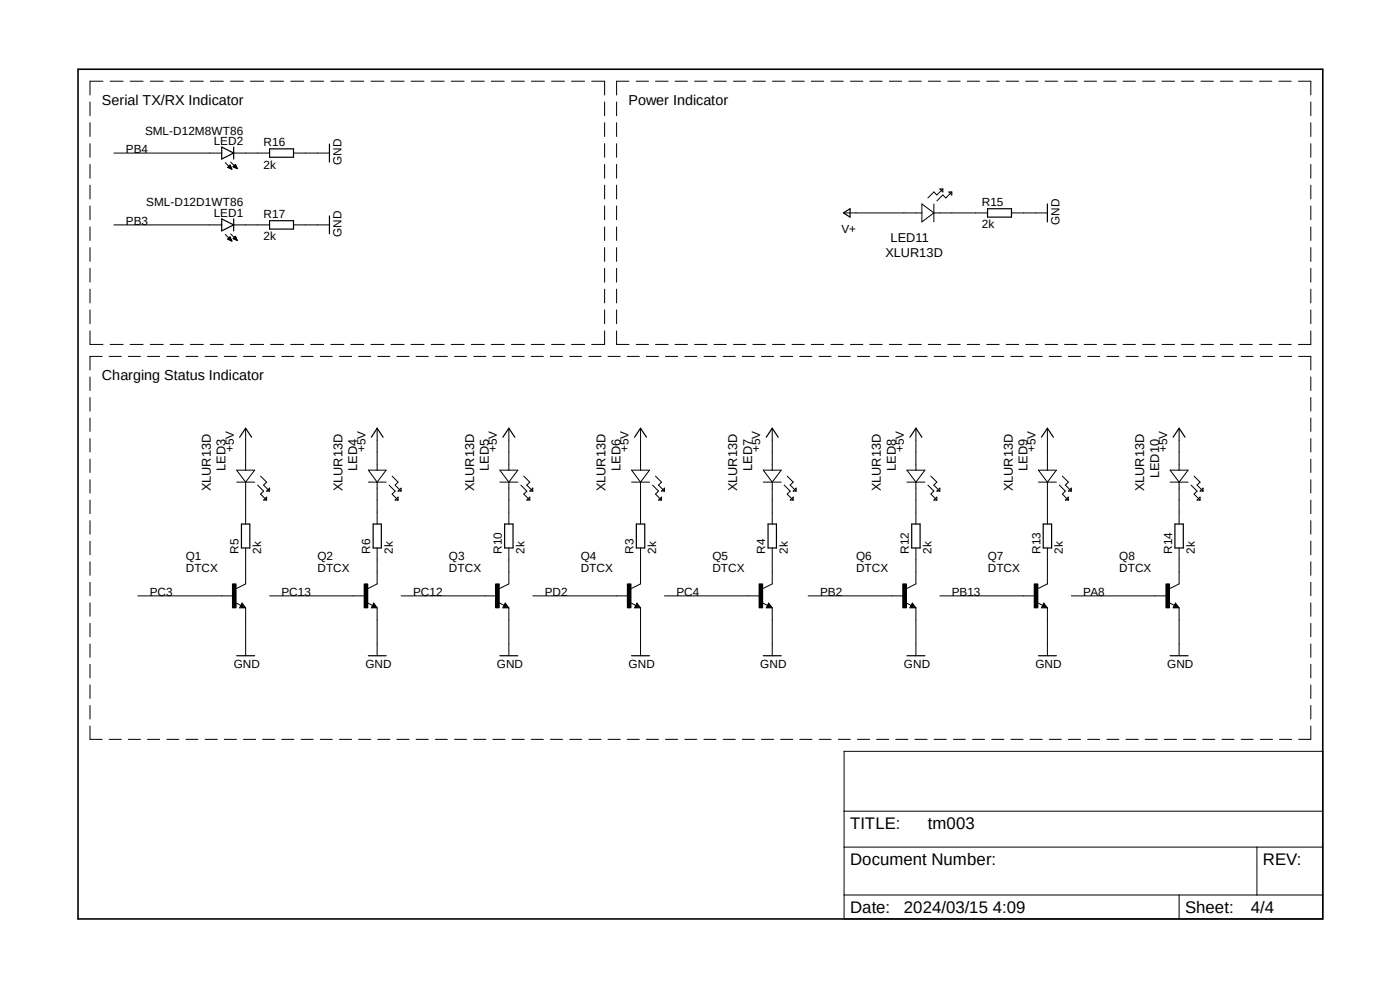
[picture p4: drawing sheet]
<svg xmlns="http://www.w3.org/2000/svg" width="297mm" height="210mm" viewBox="0 0 297 210" stroke-linecap="round" stroke-linejoin="round" font-family="sans-serif">
<path d="M16 14.4l265 181.1M281 14.4l-265 181.1" fill="none" stroke="#fff" stroke-width=".21"/>
<g fill="none" stroke="#000" stroke-width=".21">
<path d="M21.8 17.2h-2.7v3M23.4 17.2h2.7M27.6 17.2h2.8M31.9 17.2h2.7M36.1 17.2h2.8M40.4 17.2h2.7M44.6 17.2h2.8M48.9 17.2h2.7M53.1 17.2h2.8M57.4 17.2h2.8M61.7 17.2h2.7M65.9 17.2h2.8"/>
<path d="M70.2 17.2h2.7M74.4 17.2h2.8M78.7 17.2h2.7M82.9 17.2h2.8M87.2 17.2h2.8M91.5 17.2h2.7M95.7 17.2h2.8M100 17.2h2.7M104.2 17.2h2.8M108.5 17.2h2.8M112.7 17.2h2.8M117 17.2h2.8"/>
<path d="M121.2 17.2h2.8M125.5 17.2h2.8v3M133.4 17.2h-2.6v3M135 17.2h2.6M139.1 17.2h2.6M143.2 17.2h2.6M147.4 17.2h2.6M151.5 17.2h2.6M155.6 17.2h2.6M159.7 17.2h2.7M163.9 17.2h2.6M168 17.2h2.6"/>
<path d="M172.1 17.2h2.7M176.3 17.2h2.6M180.4 17.2h2.6M184.5 17.2h2.7M188.7 17.2h2.6M192.8 17.2h2.7M196.9 17.2h2.7M201.1 17.2h2.6M205.2 17.2h2.6M209.3 17.2h2.7M213.4 17.2h2.7M217.6 17.2h2.6"/>
<path d="M221.7 17.2h2.7M225.8 17.2h2.7M230 17.2h2.6M234.1 17.2h2.7M238.3 17.2h2.6M242.4 17.2h2.6M246.5 17.2h2.7M250.7 17.2h2.6M254.8 17.2h2.6M258.9 17.2h2.6M263.1 17.2h2.6M267.2 17.2h2.6"/>
<path d="M271.3 17.2h2.6M275.5 17.2h2.6v3M19.1 21.6v3M19.1 26v3M19.1 30.5v2.9M19.1 34.9v2.9M19.1 39.3v2.9M24.2 32.5h22.8M47.8 34.5l1.4 1.4M48.3 35.5l.5-.5 .4 .9zM48.3 35.5h.7M48.4 35.6h.6"/>
<path d="M48.4 35.4h.6M48.5 35.3h.4M48.6 35.2h.3M48.6 35.6h.5M48.7 35.1h.2M48.8 35.1h.1M48.9 35.7h.2M48.9 34.4l1.4 1.4M49.1 35.9h.1M49.4 35.4h.8M49.4 35.4l.9 .4M49.4 35.4l.6-.5 .3 .9"/>
<path d="M49.5 35.3h.6M49.6 32.5h7.6M49.6 35.2h.5M49.7 35.5h.5M49.7 35.1h.3M49.8 35.1h.2M49.9 35.6h.3M49.9 35h.1M50.1 35.6h.2M50.3 35.7h.1M62.3 32.5h7.6M128.3 21.6v3"/>
<path d="M128.3 26v3M128.3 30.5v2.9M128.3 34.9v2.9M128.3 39.3v2.9M130.8 21.6v3M130.8 26v3M130.8 30.5v2.9M130.8 34.9v2.9M130.8 39.3v2.9M278.1 21.6v3M278.1 26v3M278.1 30.5v2.9"/>
<path d="M278.1 34.9v2.9M278.1 39.3v2.9M19.1 43.7v2.9M19.1 48.1v2.9M19.1 52.5v3M19.1 56.9v3M24.2 47.7h22.8M47.8 49.7l1.4 1.4M48.3 50.8l.5-.6 .4 .9zM48.3 50.8h.7M48.3 50.7h.7M48.5 50.6h.4"/>
<path d="M48.6 50.8h.5M48.6 50.5h.3M48.6 50.4h.3M48.7 50.3h.2M48.8 50.9h.3M48.9 49.6l1.4 1.4M48.9 51h.2M49.1 51.1h.1M49.5 50.6h.7M49.6 47.7h7.6M49.6 50.7h.6M49.6 50.5h.5"/>
<path d="M49.7 50.4h.4M49.7 50.3h.3M49.8 50.8h.4M49.8 50.2h.2M49.9 50.1h.1M50 50.1l-.6 .5 .9 .4M50 50.1l.3 .9M50 50.8h.2M50.2 50.9h.1M62.3 47.7h7.6M128.3 43.7v2.9M128.3 48.1v2.9"/>
<path d="M128.3 52.5v3M128.3 56.9v3M130.8 43.7v2.9M130.8 48.1v2.9M130.8 52.5v3M130.8 56.9v3M179.1 45.2h16.5M195.6 43.3l2.5 1.9-2.5 1.9zM198.1 45.2h11.4M198.1 43.3v3.8M199.4 40.1h.6v.6zM200 40.1l-1.2 1.3-.7-.7-1.3 1.3"/>
<path d="M201.3 40.7h.6v.7zM201.9 40.7l-1.2 1.3-.7-.6-1.2 1.2M214.6 45.2h7.6M278.1 43.7v2.9M278.1 48.1v2.9M278.1 52.5v3M278.1 56.9v3M19.1 61.3v3M19.1 65.7v3M19.1 70.2v2.9h2.7M19.1 80v2.8M21.7 75.6h-2.6v2.9"/>
<path d="M23.2 75.6h2.5M23.4 73.1h2.7M27.2 75.6h2.6M27.6 73.1h2.8M31.3 75.6h2.6M31.9 73.1h2.7M35.4 75.6h2.5M36.1 73.1h2.8M39.5 75.6h2.5M40.4 73.1h2.7M43.5 75.6h2.6M44.6 73.1h2.8"/>
<path d="M47.6 75.6h2.6M48.9 73.1h2.7M51.6 75.6h2.6M53.1 73.1h2.8M55.7 75.6h2.6M57.4 73.1h2.8M59.8 75.6h2.6M61.7 73.1h2.7M63.9 75.6h2.5M65.9 73.1h2.8M67.9 75.6h2.6M70.2 73.1h2.7"/>
<path d="M72 75.6h2.6M74.4 73.1h2.8M76.1 75.6h2.6M78.7 73.1h2.7M80.1 75.6h2.6M82.9 73.1h2.8M84.2 75.6h2.6M87.2 73.1h2.8M88.3 75.6h2.5M91.5 73.1h2.7M92.4 75.6h2.5M95.7 73.1h2.8"/>
<path d="M96.4 75.6h2.6M100 73.1h2.7M100.5 75.6h2.6M104.2 73.1h2.8M104.6 75.6h2.5M108.5 73.1h2.8M108.6 75.6h2.6M112.7 75.6h2.6M112.7 73.1h2.8M116.8 75.6h2.5M117 73.1h2.8M120.9 75.6h2.5"/>
<path d="M121.2 73.1h2.8M124.9 75.6h2.6M128.3 70.2v2.9h-2.8M128.3 61.3v3M128.3 65.7v3M129 75.6h2.6M130.8 70.2v2.9h2.6M130.8 61.3v3M130.8 65.7v3M133.1 75.6h2.5M135 73.1h2.6M137.1 75.6h2.6"/>
<path d="M139.1 73.1h2.6M141.2 75.6h2.6M143.2 73.1h2.6M145.3 75.6h2.5M147.4 73.1h2.6M149.4 75.6h2.5M151.5 73.1h2.6M153.4 75.6h2.6M155.6 73.1h2.6M157.5 75.6h2.6M159.7 73.1h2.7M161.5 75.6h2.6"/>
<path d="M163.9 73.1h2.6M165.6 75.6h2.6M168 73.1h2.6M169.7 75.6h2.6M172.1 73.1h2.7M173.8 75.6h2.5M176.3 73.1h2.6M177.8 75.6h2.6M180.4 73.1h2.6M181.9 75.6h2.6M184.5 73.1h2.7M186 75.6h2.6"/>
<path d="M188.7 73.1h2.6M190 75.6h2.6M192.8 73.1h2.7M194.1 75.6h2.6M196.9 73.1h2.7M198.2 75.6h2.5M201.1 73.1h2.6M202.3 75.6h2.5M205.2 73.1h2.6M206.3 75.6h2.6M209.3 73.1h2.7M210.4 75.6h2.6"/>
<path d="M213.4 73.1h2.7M214.5 75.6h2.5M217.6 73.1h2.6M218.5 75.6h2.6M221.7 73.1h2.7M222.6 75.6h2.6M225.8 73.1h2.7M226.7 75.6h2.5M230 73.1h2.6M230.8 75.6h2.5M234.1 73.1h2.7M234.8 75.6h2.6"/>
<path d="M238.3 73.1h2.6M238.9 75.6h2.6M242.4 73.1h2.6M243 75.6h2.5M246.5 73.1h2.7M247 75.6h2.6M250.7 73.1h2.6M251.1 75.6h2.6M254.8 73.1h2.6M255.1 75.6h2.6M258.9 73.1h2.6M259.2 75.6h2.6"/>
<path d="M263.1 73.1h2.6M263.3 75.6h2.6M267.2 73.1h2.6M267.4 75.6h2.6M271.3 73.1h2.6M271.4 75.6h2.6M275.5 75.6h2.6v2.9M278.1 70.2v2.9h-2.6M278.1 61.3v3M278.1 65.7v3M278.1 80v2.8M19.1 84.3v2.9"/>
<path d="M19.1 88.7v2.8M19.1 93v2.9M19.1 97.4v2.8M50.2 99.7h3.8l-1.9 2.6zM52.1 90.8v8.9M78.1 99.7h3.8l-1.9 2.6zM80 90.8v8.9M106 99.7h3.9l-2 2.6zM107.9 90.8v8.9M134 99.7h3.8l-1.9 2.6zM135.9 90.8v8.9M161.9 99.7h3.8l-1.9 2.6z"/>
<path d="M163.8 90.8v8.9M192.4 99.7h3.8l-1.9 2.6zM194.3 90.8v8.9M220.3 99.7h3.8l-1.9 2.6zM222.2 90.8v8.9M248.2 99.7h3.9l-2 2.6zM250.1 90.8v8.9M278.1 84.3v2.9M278.1 88.7v2.8M278.1 93v2.9M278.1 97.4v2.8M19.1 101.8v2.8"/>
<path d="M19.1 106.1v2.9M19.1 110.4v2.9M19.1 114.8v2.9M19.1 119.2v2.8M50.2 102.3h3.8M52.1 102.3v8.9M52.1 116.2v7.7l-2 1M54.7 102.9l1.2 1.3-.6 .6 1.3 1.3M55.3 101l1.3 1.3-.7 .6 1.3 1.3M55.9 106.1l.7-.6v.6zM57.2 103.5v.7h-.6zM78.1 102.3h3.8"/>
<path d="M80 102.3v8.9M80 116.2v7.7l-2 1M82.5 102.9l1.3 1.3-.6 .6 1.3 1.3M83.2 101l1.3 1.3-.7 .6 1.3 1.3M83.8 106.1l.7-.6v.6zM85.1 103.5v.7h-.6zM106 102.3h3.9M107.9 102.3v8.9M107.9 116.2v7.7l-2 1M110.5 102.9l1.3 1.3-.7 .6 1.3 1.3M111.1 101l1.3 1.3-.6 .6 1.2 1.3M112.4 104.2l.6-.7v.7z"/>
<path d="M112.4 105.5v.6h-.6zM134 102.3h3.8M135.9 102.3v8.9M135.9 116.2v7.7l-2 1M138.4 102.9l1.3 1.3-.6 .6 1.2 1.3M139.1 101l1.2 1.3-.6 .6 1.3 1.3M139.7 106.1l.6-.6v.6zM141 103.5v.7h-.7zM161.9 102.3h3.8M163.8 102.3v8.9M163.8 116.2v7.7l-2 1M166.4 102.9l1.2 1.3-.6 .6 1.3 1.3"/>
<path d="M167 101l1.3 1.3-.7 .6 1.3 1.3M167.6 106.1l.7-.6v.6zM168.3 104.2l.6-.7v.7zM192.4 102.3h3.8M194.3 102.3v8.9M194.3 116.2v7.7l-2 1M196.8 102.9l1.3 1.3-.6 .6 1.3 1.3M197.5 101l1.3 1.3-.7 .6 1.3 1.3M198.1 106.1l.7-.6v.6zM199.4 103.5v.7h-.6zM220.3 102.3h3.8M222.2 102.3v8.9"/>
<path d="M222.2 116.2v7.7l-2 1M224.7 102.9l1.3 1.3-.6 .6 1.3 1.3M225.4 101l1.3 1.3-.7 .6 1.3 1.3M226 106.1l.7-.6v.6zM227.3 103.5v.7h-.6zM248.2 102.3h3.9M250.1 102.3v8.9M250.1 116.2v7.7l-2 1M252.7 102.9l1.3 1.3-.7 .6 1.3 1.3M253.3 101l1.3 1.3-.6 .6 1.2 1.3M254.6 104.2l.6-.7v.7zM254.6 105.5v.6h-.6z"/>
<path d="M278.1 101.8v2.8M278.1 106.1v2.9M278.1 110.4v2.9M278.1 114.8v2.9M278.1 119.2v2.8M19.1 123.5v2.9M19.1 127.9v2.8M19.1 132.2v2.9M19.1 136.6v2.8M29.3 126.4h20.3M49.3 123.9h.8v5h-.8zM49.9 127.8l1.2 .6"/>
<path d="M51.4 127.9l.7 1h-1.3zM52.1 128.9v10.2M57.2 126.4h20.3M77.3 123.9h.7v5h-.7zM77.8 127.8l1.2 .6M79.3 127.9l.7 1h-1.2zM80 128.9v10.2M85.1 126.4h20.3M105.2 123.9h.7v5h-.7zM105.7 127.8l1.3 .6M107.2 127.9l.7 1h-1.2zM107.9 128.9v10.2"/>
<path d="M113 126.4h20.3M133.1 123.9h.8v5h-.8zM133.6 127.8l1.3 .6M135.1 127.9l.8 1h-1.3zM135.9 128.9v10.2M141 126.4h20.3M161 123.9h.8v5h-.8zM161.6 127.8l1.2 .6M163.1 127.9l.7 1h-1.2zM163.8 128.9v10.2M171.4 126.4h20.4M191.5 123.9h.8v5h-.8z"/>
<path d="M192.1 127.8l1.2 .6M193.5 127.9l.8 1h-1.3zM194.3 128.9v10.2M199.4 126.4h20.3M219.4 123.9h.8v5h-.8zM220 127.8l1.2 .6M221.4 127.9l.8 1h-1.3zM222.2 128.9v10.2M227.3 126.4h20.3M247.4 123.9h.7v5h-.7zM247.9 127.8l1.3 .6M249.4 127.9l.7 1h-1.2z"/>
<path d="M250.1 128.9v10.2M278.1 123.5v2.9M278.1 127.9v2.8M278.1 132.2v2.9M278.1 136.6v2.8M19.1 140.9v2.9M19.1 145.3v2.9M19.1 149.6v2.9M19.1 154v2.8h2.6M23.2 156.8h2.5M27.2 156.8h2.6M31.3 156.8h2.6"/>
<path d="M35.4 156.8h2.5M39.5 156.8h2.5M43.5 156.8h2.6M47.6 156.8h2.6M51.6 156.8h2.6M55.7 156.8h2.6M59.8 156.8h2.6M63.9 156.8h2.5M67.9 156.8h2.6M72 156.8h2.6M76.1 156.8h2.6M80.1 156.8h2.6"/>
<path d="M84.2 156.8h2.6M88.3 156.8h2.5M92.4 156.8h2.5M96.4 156.8h2.6M100.5 156.8h2.6M104.6 156.8h2.5M108.6 156.8h2.6M112.7 156.8h2.6M116.8 156.8h2.5M120.9 156.8h2.5M124.9 156.8h2.6M129 156.8h2.6"/>
<path d="M133.1 156.8h2.5M137.1 156.8h2.6M141.2 156.8h2.6M145.3 156.8h2.5M149.4 156.8h2.5M153.4 156.8h2.6M157.5 156.8h2.6M161.5 156.8h2.6M165.6 156.8h2.6M169.7 156.8h2.6M173.8 156.8h2.5M177.8 156.8h2.6"/>
<path d="M179.1 159.4h101.5v35.5h-101.5zM181.9 156.8h2.6M186 156.8h2.6M190 156.8h2.6M194.1 156.8h2.6M198.2 156.8h2.5M202.3 156.8h2.5M206.3 156.8h2.6M210.4 156.8h2.6M214.5 156.8h2.5M218.5 156.8h2.6M222.6 156.8h2.6"/>
<path d="M226.7 156.8h2.5M230.8 156.8h2.5M234.8 156.8h2.6M238.9 156.8h2.6M243 156.8h2.5M247 156.8h2.6M251.1 156.8h2.6M255.1 156.8h2.6M259.2 156.8h2.6M263.3 156.8h2.6M267.4 156.8h2.6M271.4 156.8h2.6"/>
<path d="M278.1 154v2.8h-2.6M278.1 140.9v2.9M278.1 145.3v2.9M278.1 149.6v2.9M179.1 179.7h101.5M179.1 172.1h101.5M266.7 179.7v10.2M179.1 189.9h101.5M250.1 189.9v5"/>
</g>
<path d="M16.6 14.7h264v180.2h-264z" fill="none" stroke="#000" stroke-width=".34"/>
<g fill="none" stroke="#000" stroke-width=".25">
<path d="M47 31.2l2.6 1.3-2.6 1.2zM49.6 31.2v2.5M57.2 31.6h5.1v1.8h-5.1zM69.9 30.6v3.8M47 46.4l2.6 1.3-2.6 1.3zM49.6 46.4v2.6M57.2 46.8h5.1v1.8h-5.1zM69.9 45.8v3.8M178.9 45.2l1.4-.9v1.8zM209.5 44.3h5.1v1.8h-5.1zM222.2 43.3v3.8M50.8 92.8l1.3-2 1.3 2"/>
<path d="M78.8 92.8l1.2-2 1.3 2M106.7 92.8l1.2-2 1.3 2M134.6 92.8l1.3-2 1.3 2M162.6 92.8l1.2-2 1.3 2M193 92.8l1.3-2 1.3 2M220.9 92.8l1.3-2 1.3 2M248.9 92.8l1.2-2 1.3 2M51.2 111.2h1.8v5h-1.8zM79.2 111.2h1.7v5h-1.7zM107.1 111.2h1.7v5h-1.7zM135 111.2h1.8v5h-1.8zM162.9 111.2h1.8v5h-1.8z"/>
<path d="M193.4 111.2h1.8v5h-1.8zM221.3 111.2h1.8v5h-1.8zM249.3 111.2h1.7v5h-1.7zM50.2 139.1h3.8M51.4 128.4l.1 .3h-.4l.3-.5 .5 .6h-.8M78.1 139.1h3.8M79.3 128.4l.1 .3h-.4l.3-.5 .5 .6h-.8M106 139.1h3.9M107.2 128.4l.1 .3h-.4l.3-.5 .5 .6h-.8M134 139.1h3.8M135.1 128.4l.2 .3h-.4l.2-.5 .5 .6h-.7M161.9 139.1h3.8"/>
<path d="M163.1 128.4l.1 .3h-.4l.3-.5 .5 .6h-.8M192.4 139.1h3.8M193.5 128.4l.2 .3h-.4l.2-.5 .6 .6h-.8M220.3 139.1h3.8M221.4 128.4l.2 .3h-.4l.2-.5 .6 .6h-.8M248.2 139.1h3.9M249.4 128.4l.1 .3h-.4l.3-.5 .5 .6h-.8"/>
</g>
<g fill="#000">
<path d="M49.3 123.9h.8v5h-.8z" fill-rule="evenodd"/>
<path d="M77.3 123.9h.7v5h-.7z" fill-rule="evenodd"/>
<path d="M105.2 123.9h.7v5h-.7z" fill-rule="evenodd"/>
<path d="M133.1 123.9h.8v5h-.8z" fill-rule="evenodd"/>
<path d="M161 123.9h.8v5h-.8z" fill-rule="evenodd"/>
<path d="M191.5 123.9h.8v5h-.8z" fill-rule="evenodd"/>
<path d="M219.4 123.9h.8v5h-.8z" fill-rule="evenodd"/>
<path d="M247.4 123.9h.7v5h-.7z" fill-rule="evenodd"/>
</g>
<g font-size="3.6">
<text x="180.3" y="175.9">TITLE:</text>
<text x="196.9" y="175.9">tm003</text>
<text x="180.3" y="183.5">Document Number:</text>
<text x="267.9" y="183.5">REV:</text>
<text x="180.3" y="193.7">Date:</text>
<text x="191.8" y="193.7">2024/03/15 4:09</text>
<text x="251.4" y="193.7">Sheet:</text>
<text x="265.4" y="193.7">4/4</text>
</g>
<g font-size="3">
<text x="21.6" y="22.3">Serial TX/RX Indicator</text>
<text x="133.3" y="22.3">Power Indicator</text>
<text x="21.6" y="80.7">Charging Status Indicator</text>
</g>
<g font-size="2.7">
<text x="188.9" y="51.4">LED11</text>
<text x="187.9" y="54.5">XLUR13D</text>
<text x="47.8" y="99.9" transform="rotate(-90 47.8 99.9)">LED3</text>
<text x="75.8" y="99.9" transform="rotate(-90 75.8 99.9)">LED4</text>
<text x="103.7" y="99.9" transform="rotate(-90 103.7 99.9)">LED5</text>
<text x="131.7" y="99.9" transform="rotate(-90 131.7 99.9)">LED6</text>
<text x="159.6" y="99.9" transform="rotate(-90 159.6 99.9)">LED7</text>
<text x="190" y="99.9" transform="rotate(-90 190 99.9)">LED8</text>
<text x="218" y="99.9" transform="rotate(-90 218 99.9)">LED9</text>
<text x="245.9" y="101.5" transform="rotate(-90 245.9 101.5)">LED10</text>
<text x="44.7" y="104.2" transform="rotate(-90 44.7 104.2)">XLUR13D</text>
<text x="72.6" y="104.2" transform="rotate(-90 72.6 104.2)">XLUR13D</text>
<text x="100.6" y="104.2" transform="rotate(-90 100.6 104.2)">XLUR13D</text>
<text x="128.5" y="104.2" transform="rotate(-90 128.5 104.2)">XLUR13D</text>
<text x="156.4" y="104.2" transform="rotate(-90 156.4 104.2)">XLUR13D</text>
<text x="186.9" y="104.2" transform="rotate(-90 186.9 104.2)">XLUR13D</text>
<text x="214.8" y="104.2" transform="rotate(-90 214.8 104.2)">XLUR13D</text>
<text x="242.7" y="104.2" transform="rotate(-90 242.7 104.2)">XLUR13D</text>
</g>
<g font-size="2.5">
<text x="30.8" y="28.5">SML-D12M8WT86</text>
<text x="26.7" y="32.5">PB4</text>
<text x="45.3" y="30.7">LED2</text>
<text x="55.9" y="35.8">2k</text>
<text x="55.9" y="31">R16</text>
<text x="72.4" y="35" transform="rotate(-90 72.4 35)">GND</text>
<text x="26.7" y="47.7">PB3</text>
<text x="31" y="43.8">SML-D12D1WT86</text>
<text x="45.3" y="45.9">LED1</text>
<text x="55.9" y="46.2">R17</text>
<text x="208.3" y="43.6">R15</text>
<text x="224.8" y="47.7" transform="rotate(-90 224.8 47.7)">GND</text>
<text x="55.9" y="51">2k</text>
<text x="72.4" y="50.3" transform="rotate(-90 72.4 50.3)">GND</text>
<text x="178.5" y="49.5">V+</text>
<text x="208.3" y="48.5">2k</text>
<text x="49.6" y="95.9" transform="rotate(-90 49.6 95.9)">+5V</text>
<text x="77.5" y="95.9" transform="rotate(-90 77.5 95.9)">+5V</text>
<text x="105.4" y="95.9" transform="rotate(-90 105.4 95.9)">+5V</text>
<text x="133.4" y="95.9" transform="rotate(-90 133.4 95.9)">+5V</text>
<text x="161.3" y="95.9" transform="rotate(-90 161.3 95.9)">+5V</text>
<text x="191.8" y="95.9" transform="rotate(-90 191.8 95.9)">+5V</text>
<text x="219.7" y="95.9" transform="rotate(-90 219.7 95.9)">+5V</text>
<text x="247.6" y="95.9" transform="rotate(-90 247.6 95.9)">+5V</text>
<text x="39.4" y="118.8">Q1</text>
<text x="50.6" y="117.5" transform="rotate(-90 50.6 117.5)">R5</text>
<text x="55.4" y="117.5" transform="rotate(-90 55.4 117.5)">2k</text>
<text x="67.4" y="118.8">Q2</text>
<text x="78.5" y="117.5" transform="rotate(-90 78.5 117.5)">R6</text>
<text x="83.4" y="117.5" transform="rotate(-90 83.4 117.5)">2k</text>
<text x="95.3" y="118.8">Q3</text>
<text x="106.5" y="117.5" transform="rotate(-90 106.5 117.5)">R10</text>
<text x="111.3" y="117.5" transform="rotate(-90 111.3 117.5)">2k</text>
<text x="123.2" y="118.8">Q4</text>
<text x="134.4" y="117.5" transform="rotate(-90 134.4 117.5)">R3</text>
<text x="139.2" y="117.5" transform="rotate(-90 139.2 117.5)">2k</text>
<text x="151.1" y="118.8">Q5</text>
<text x="162.3" y="117.5" transform="rotate(-90 162.3 117.5)">R4</text>
<text x="167.1" y="117.5" transform="rotate(-90 167.1 117.5)">2k</text>
<text x="181.6" y="118.8">Q6</text>
<text x="192.8" y="117.5" transform="rotate(-90 192.8 117.5)">R12</text>
<text x="197.6" y="117.5" transform="rotate(-90 197.6 117.5)">2k</text>
<text x="209.6" y="118.8">Q7</text>
<text x="220.7" y="117.5" transform="rotate(-90 220.7 117.5)">R13</text>
<text x="225.5" y="117.5" transform="rotate(-90 225.5 117.5)">2k</text>
<text x="237.5" y="118.8">Q8</text>
<text x="248.7" y="117.5" transform="rotate(-90 248.7 117.5)">R14</text>
<text x="253.5" y="117.5" transform="rotate(-90 253.5 117.5)">2k</text>
<text x="39.4" y="121.3">DTCX</text>
<text x="67.4" y="121.3">DTCX</text>
<text x="95.3" y="121.3">DTCX</text>
<text x="123.2" y="121.3">DTCX</text>
<text x="151.1" y="121.3">DTCX</text>
<text x="181.6" y="121.3">DTCX</text>
<text x="209.6" y="121.3">DTCX</text>
<text x="237.5" y="121.3">DTCX</text>
<text x="31.8" y="126.4">PC3</text>
<text x="59.7" y="126.4">PC13</text>
<text x="87.6" y="126.4">PC12</text>
<text x="115.6" y="126.4">PD2</text>
<text x="143.5" y="126.4">PC4</text>
<text x="174" y="126.4">PB2</text>
<text x="201.9" y="126.4">PB13</text>
<text x="229.8" y="126.4">PA8</text>
<text x="49.6" y="141.6">GND</text>
<text x="77.5" y="141.6">GND</text>
<text x="105.4" y="141.6">GND</text>
<text x="133.4" y="141.6">GND</text>
<text x="161.3" y="141.6">GND</text>
<text x="191.8" y="141.6">GND</text>
<text x="219.7" y="141.6">GND</text>
<text x="247.6" y="141.6">GND</text>
</g>
</svg>
